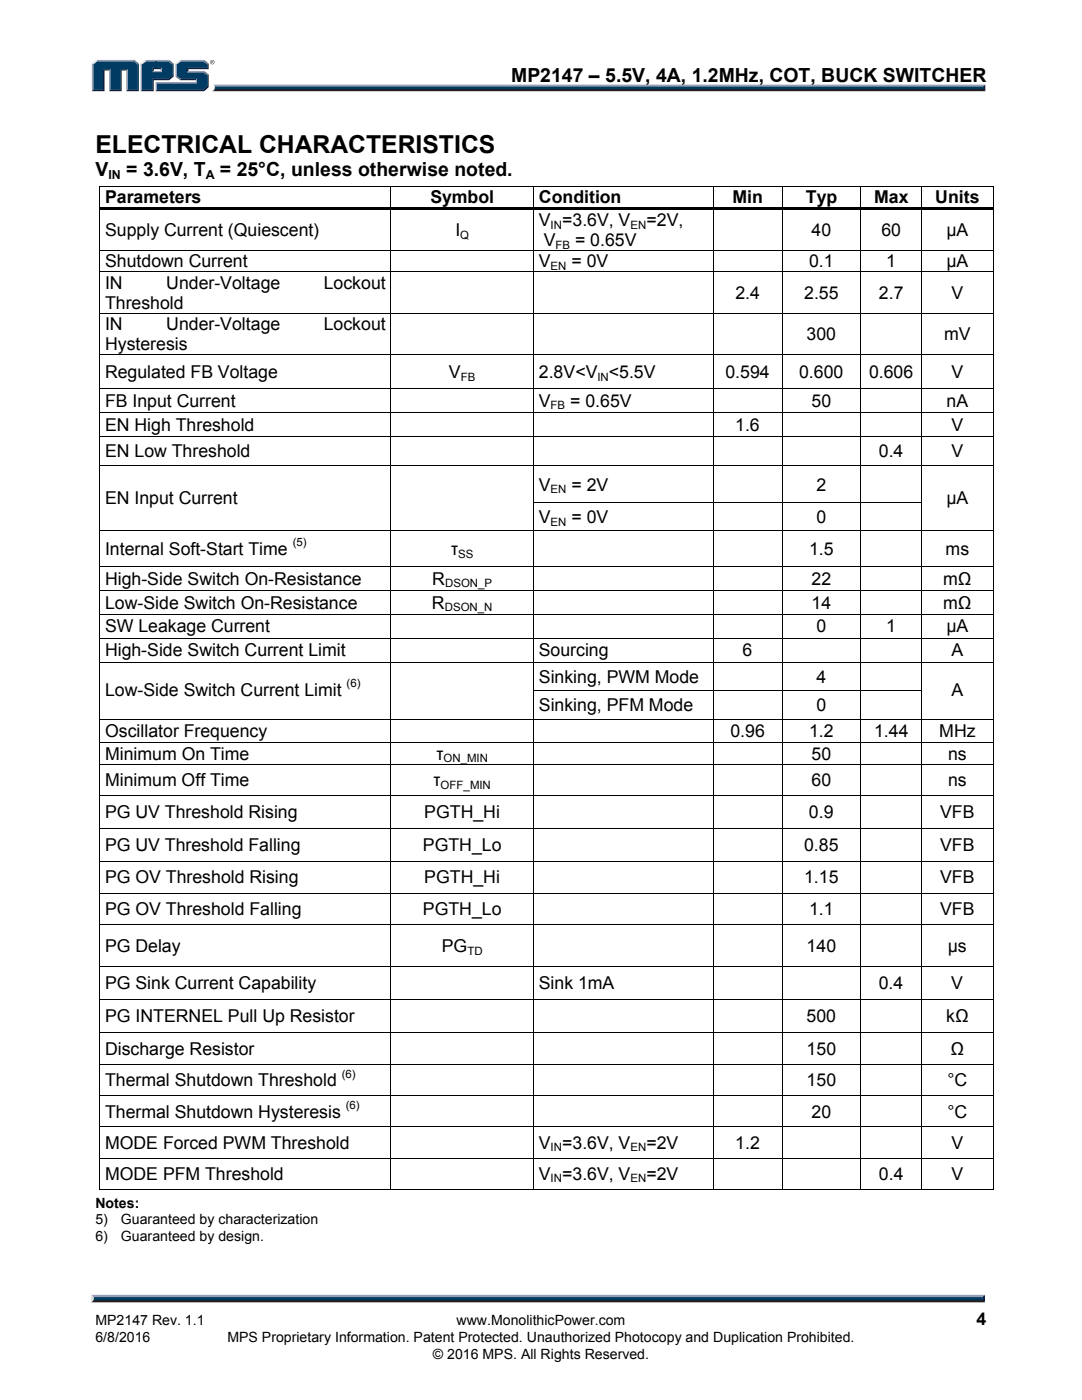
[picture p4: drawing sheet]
<svg xmlns="http://www.w3.org/2000/svg" width="216mm" height="279mm" viewBox="0 0 216 279" stroke-linecap="round" stroke-linejoin="round" font-family="sans-serif">
<path d="M42.7 16.9h153.9l-.4 .7h-153.4z" fill="#94a0b9"/>
<path d="M42.8 17.6h153.4l.4 .6h-154.3l.4-.2z" fill="#231f20"/>
<path d="M196.2 17.3l.4-.4v1.3l-.4-.4z" fill="#001339"/>
<path d="M42.9 17.3h153.3v.5h-153.4z" fill="#003b63"/>
<path d="M42.7 16.9l.2 .5a.78 .78 0 0 1-.6 .8l.1-.1a1.23 1.23 0 0 0 .3-1.2z" fill="#dcddde"/>
<path d="M30.4 14.4l.3-.2h1.3l.3 .2z" fill="#94a0b9"/>
<g fill="#003b63">
<path d="M18.6 12.8l.8-.6h7.2l.8 .6v5.1h-2v-4.1h-1.4v4.1h-2v-4.1h-1.4v4.1h-2z"/>
<path d="M28.3 12.8l.8-.6h2.2v1.3h-.9v.9h1.9v-.9h-1.3v-1.3h2.6l.8 .6v2.3l-.8 .6h-3.2v2.2h-2.1z"/>
<path d="M31.3 16.6h8v-.9h-3.2l-.9-.6v-2.3l.9-.6h4.4l.9 .6v.7h-4.1v.9h3.2l.9 .6v2.2l-.9 .7h-9.2z"/>
</g>
<path d="M35.9 12.1h4.8" fill="none" stroke="#94a0b9" stroke-width=".26"/>
<path d="M35 12.7l.9-.7 .2 .2-.8 .6z" fill="#dcddde"/>
<path d="M35.1 12.7v2.6" fill="none" stroke="#94a0b9" stroke-width=".27"/>
<path d="M35 15.3l.3-.2 .8 .6-.2 .3z" fill="#547194"/>
<path d="M35.9 15.9h3.4" fill="none" stroke="#001339" stroke-width=".26"/>
<g fill="#94a0b9">
<path d="M31 16.4h8.1v-.4l.2-.3v.9h-8z"/>
<path d="M31 16.4l.3 .2v1.3l-.3 .3z"/>
</g>
<path d="M37.3 13.5h4.1v-.7l.2-.1v1.1h-4v.4l-.3 .2z" fill="#001339"/>
<path d="M37.3 14.3h3.4" fill="none" stroke="#94a0b9" stroke-width=".26"/>
<path d="M40.7 14.2l.9 .7-.2 .1-.9-.6z" fill="#547194"/>
<g fill="#001339">
<path d="M31 18.2l.3-.3h9.2l.9-.7v-2.2l.2-.1v2.5l-.9 .8z"/>
<path d="M30.4 15.7h3.2l.8-.6v-2.3l.2-.1v2.6l-.9 .7h-3v2.2h-2.6l.2-.3h2.1z"/>
</g>
<path d="M33.7 12l.9 .7-.2 .1-.8-.6z" fill="#547194"/>
<path d="M29 12.1h4.7" fill="none" stroke="#94a0b9" stroke-width=".26"/>
<path d="M28.1 12.7l.9-.7 .1 .2-.8 .6z" fill="#dcddde"/>
<path d="M28.2 12.7v5.5" fill="none" stroke="#94a0b9" stroke-width=".27"/>
<path d="M32 13.8l.3-.3v.9l-.3-.2z" fill="#94a0b9"/>
<g fill="#001339">
<path d="M30.4 13.5h1.9l-.3 .3h-1.3v.4l-.3 .2z"/>
<path d="M27.4 12.8l.3-.1v5.5h-2.5l.2-.3h2z"/>
</g>
<path d="M26.8 12l.9 .7-.3 .1-.8-.6z" fill="#547194"/>
<path d="M19.2 12.1h7.6" fill="none" stroke="#94a0b9" stroke-width=".26"/>
<path d="M18.3 12.7l.9-.7 .2 .2-.8 .6z" fill="#dcddde"/>
<path d="M18.5 12.7v5.5" fill="none" stroke="#94a0b9" stroke-width=".27"/>
<path d="M20.6 13.8h1.4l-.2 .3h-.9v4.1h-2.6l.3-.3h2z" fill="#001339"/>
<path d="M21.9 13.8v4.4" fill="none" stroke="#94a0b9" stroke-width=".27"/>
<path d="M24 13.8h1.4l-.2 .3h-.9v4.1h-2.5l.2-.3h2z" fill="#001339"/>
<path d="M25.3 13.8v4.4" fill="none" stroke="#94a0b9" stroke-width=".27"/>
<path d="M40.7 12l.9 .7-.2 .1-.9-.6z" fill="#547194"/>
<g fill="#231f20">
<path d="M18.7 259.2h177.4l.4 .7h-178.3z"/>
<path d="M41.9 12.4a.45 .45 0 0 1 .9 0 .45 .45 0 0 1-.9 0zM42 12.4a.37 .37 0 0 0 .7 0 .37 .37 0 0 0-.7 0zM42.2 12.2h.3l.1 .5-.3-.3-.1 .3zM42.3 12.2v.2h.1z"/>
</g>
<path d="M18.3 258.4h178.2l-.4 .8h-177.4z" fill="#94a0b9"/>
<path d="M196.5 258.4v1.5l-.4-.4v-.6z" fill="#001339"/>
<path d="M18.7 258.9h177.4v.6h-177.4z" fill="#003b63"/>
<path d="M18.2 258.4l.5 .5v.5l-.5 .5z" fill="#dcddde"/>
<path d="M19.9 37.1h.1v.1h-.1zM198.1 37.1h.1v.1h-.1zM19.9 41.3h178.3v.5h-178.3zM19.9 100.3h.1v.2h-.1zM77.9 100.3h.2v.2h-.2zM198.1 100.3h.1v.2h-.1zM19.9 137.8h.1v.1h-.1zM77.9 137.8h.2v.1h-.2zM198.1 137.8h.1v.1h-.1zM198.1 237.3h.1v.1h-.1z" fill="#000"/>
<g fill="none" stroke="#000" stroke-width=".2">
<path d="M19.9 37.1h178.3M19.9 37.2v4.1M78 37.2v4.1M106.5 37.2v4.1M142.3 37.2v4.1M156.1 37.2v4.1M171.7 37.2v4.1M183.9 37.2v4.1M198.2 37.2v4.1M19.9 50h178.3M19.9 54.3h178.3M19.9 41.8v8.1"/>
<path d="M19.9 50.1v4.1M19.9 54.3v8.2M78 41.8v8.1M78 50.1v4.1M78 54.3v8.2M106.5 41.8v8.1M106.5 50.1v4.1M106.5 54.3v8.2M142.3 41.8v8.1M142.3 50.1v4.1M142.3 54.3v8.2M156.1 41.8v8.1"/>
<path d="M156.1 50.1v4.1M156.1 54.3v8.2M171.7 41.8v8.1M171.7 50.1v4.1M171.7 54.3v8.2M183.9 41.8v8.1M183.9 50.1v4.1M183.9 54.3v8.2M198.2 41.8v8.1M198.2 50.1v4.1M198.2 54.3v8.2M19.9 62.5h178.3"/>
<path d="M19.9 70.8h178.3M19.9 77.6h178.3M19.9 62.6v8.1M19.9 70.9v6.6M19.9 77.7v4.6M78 62.6v8.1M78 70.9v6.6M78 77.7v4.6M106.5 62.6v8.1M106.5 70.9v6.6M106.5 77.7v4.6M142.3 62.6v8.1"/>
<path d="M142.3 70.9v6.6M142.3 77.7v4.6M156.1 62.6v8.1M156.1 70.9v6.6M156.1 77.7v4.6M171.7 62.6v8.1M171.7 70.9v6.6M171.7 77.7v4.6M183.9 62.6v8.1M183.9 70.9v6.6M183.9 77.7v4.6M198.2 62.6v8.1"/>
<path d="M198.2 70.9v6.6M198.2 77.7v4.6M19.9 82.3h178.3M19.9 87.1h178.3M19.9 93h178.3M19.9 82.4v4.6M19.9 87.2v5.7M19.9 93v7.3M78 82.4v4.6M78 87.2v5.7M78 93v7.3M106.5 82.4v4.6"/>
<path d="M106.5 87.2v5.7M106.5 93v7.3M142.3 82.4v4.6M142.3 87.2v5.7M142.3 93v7.3M156.1 82.4v4.6M156.1 87.2v5.7M156.1 93v7.3M171.7 82.4v4.6M171.7 87.2v5.7M171.7 93v7.3M183.9 82.4v4.6"/>
<path d="M183.9 87.2v5.7M183.9 93v7.3M198.2 82.4v4.6M198.2 87.2v5.7M198.2 93v7.3M19.9 106h178.3M19.9 113.1h178.3M19.9 117.9h178.3M19.9 100.5v5.4M19.9 106v7M19.9 113.2v4.6M19.9 117.9v4.6"/>
<path d="M78 100.5v5.4M78 106v7M78 113.2v4.6M78 117.9v4.6M106.4 100.4h77.6M106.5 100.5v5.4M106.5 106v7M106.5 113.2v4.6M106.5 117.9v4.6M142.3 100.5v5.4M142.3 106v7M142.3 113.2v4.6"/>
<path d="M142.3 117.9v4.6M156.1 100.5v5.4M156.1 106v7M156.1 113.2v4.6M156.1 117.9v4.6M171.7 100.5v5.4M171.7 106v7M171.7 113.2v4.6M171.7 117.9v4.6M183.9 100.5v5.4M183.9 106v7M183.9 113.2v4.6"/>
<path d="M183.9 117.9v4.6M198.2 100.5v5.4M198.2 106v7M198.2 113.2v4.6M198.2 117.9v4.6M19.9 122.6h178.3M19.9 127.4h178.3M19.9 132.1h178.3M19.9 122.7v4.6M19.9 127.5v4.6M19.9 132.2v5.6M19.9 137.9v5.5"/>
<path d="M78 122.7v4.6M78 127.5v4.6M78 132.2v5.6M78 137.9v5.5M106.4 137.8h77.6M106.5 122.7v4.6M106.5 127.5v4.6M106.5 132.2v5.6M106.5 137.9v5.5M142.3 122.7v4.6M142.3 127.5v4.6M142.3 132.2v5.6"/>
<path d="M142.3 137.9v5.5M156.1 122.7v4.6M156.1 127.5v4.6M156.1 132.2v5.6M156.1 137.9v5.5M171.7 122.7v4.6M171.7 127.5v4.6M171.7 132.2v5.6M171.7 137.9v5.5M183.9 122.7v4.6M183.9 127.5v4.6M183.9 132.2v5.6"/>
<path d="M183.9 137.9v5.5M198.2 122.7v4.6M198.2 127.5v4.6M198.2 132.2v5.6M198.2 137.9v5.5M19.9 143.5h178.3M19.9 148.3h178.3M19.9 152.5h178.3M19.9 158.8h178.3M19.9 143.6v4.6M19.9 148.4v4M19.9 152.6v6.2"/>
<path d="M19.9 158.9v6.3M78 143.6v4.6M78 148.4v4M78 152.6v6.2M78 158.9v6.3M106.5 143.6v4.6M106.5 148.4v4M106.5 152.6v6.2M106.5 158.9v6.3M142.3 143.6v4.6M142.3 148.4v4M142.3 152.6v6.2"/>
<path d="M142.3 158.9v6.3M156.1 143.6v4.6M156.1 148.4v4M156.1 152.6v6.2M156.1 158.9v6.3M171.7 143.6v4.6M171.7 148.4v4M171.7 152.6v6.2M171.7 158.9v6.3M183.9 143.6v4.6M183.9 148.4v4M183.9 152.6v6.2"/>
<path d="M183.9 158.9v6.3M198.2 143.6v4.6M198.2 148.4v4M198.2 152.6v6.2M198.2 158.9v6.3M19.9 165.3h178.3M19.9 171.9h178.3M19.9 178.4h178.3M19.9 165.4v6.4M19.9 171.9v6.4M19.9 178.4v6.1M78 165.4v6.4"/>
<path d="M78 171.9v6.4M78 178.4v6.1M106.5 165.4v6.4M106.5 171.9v6.4M106.5 178.4v6.1M142.3 165.4v6.4M142.3 171.9v6.4M142.3 178.4v6.1M156.1 165.4v6.4M156.1 171.9v6.4M156.1 178.4v6.1M171.7 165.4v6.4"/>
<path d="M171.7 171.9v6.4M171.7 178.4v6.1M183.9 165.4v6.4M183.9 171.9v6.4M183.9 178.4v6.1M198.2 165.4v6.4M198.2 171.9v6.4M198.2 178.4v6.1M19.9 184.6h178.3M19.9 193h178.3M19.9 199.5h178.3M19.9 184.7v8.2"/>
<path d="M19.9 193.1v6.3M19.9 199.6v6.3M78 184.7v8.2M78 193.1v6.3M78 199.6v6.3M106.5 184.7v8.2M106.5 193.1v6.3M106.5 199.6v6.3M142.3 184.7v8.2M142.3 193.1v6.3M142.3 199.6v6.3M156.1 184.7v8.2"/>
<path d="M156.1 193.1v6.3M156.1 199.6v6.3M171.7 184.7v8.2M171.7 193.1v6.3M171.7 199.6v6.3M183.9 184.7v8.2M183.9 193.1v6.3M183.9 199.6v6.3M198.2 184.7v8.2M198.2 193.1v6.3M198.2 199.6v6.3M19.9 206h178.3"/>
<path d="M19.9 212.5h178.3M19.9 218.7h178.3M19.9 206.1v6.3M19.9 212.6v6M19.9 218.8v6M78 206.1v6.3M78 212.6v6M78 218.8v6M106.5 206.1v6.3M106.5 212.6v6M106.5 218.8v6M142.3 206.1v6.3"/>
<path d="M142.3 212.6v6M142.3 218.8v6M156.1 206.1v6.3M156.1 212.6v6M156.1 218.8v6M171.7 206.1v6.3M171.7 212.6v6M171.7 218.8v6M183.9 206.1v6.3M183.9 212.6v6M183.9 218.8v6M198.2 206.1v6.3"/>
<path d="M198.2 212.6v6M198.2 218.8v6M19.9 224.9h178.3M19.9 231.1h178.3M19.9 237.3h58M19.9 225v6.1M19.9 231.2v6.2M78 225v6.1M78 231.2v6.2M78.1 237.3h28.3M106.5 225v6.1M106.5 231.2v6.2"/>
<path d="M106.6 237.3h35.6M142.3 225v6.1M142.3 231.2v6.2M142.4 237.3h13.6M156.1 225v6.1M156.1 231.2v6.2M156.1 237.3h15.5M171.7 225v6.1M171.7 231.2v6.2M171.8 237.3h12.1M183.9 225v6.1M183.9 231.2v6.2"/>
<path d="M184 237.3h14.1M198.2 225v6.1M198.2 231.2v6.2"/>
</g>
<text font-size="4.9" x="19" y="30.5">ELECTRICAL CHARACTERISTICS</text>
<g font-size="3.9">
<text x="102" y="16.3">MP2147 – 5.5V, 4A, 1.2MHz, COT, BUCK SWITCHER</text>
<text x="19" y="35.2">V</text>
<text x="25.2" y="35.2">= 3.6V, T</text>
<text x="43.9" y="35.2">= 25°C, unless otherwise noted.</text>
</g>
<g font-size="3.5">
<text x="21" y="40.5">Parameters</text>
<text x="85.9" y="40.5">Symbol</text>
<text x="107.5" y="40.5">Condition</text>
<text x="146.1" y="40.5">Min</text>
<text x="160.8" y="40.5">Typ</text>
<text x="174.4" y="40.5">Max</text>
<text x="186.6" y="40.5">Units</text>
<text x="21" y="47.1">Supply Current (Quiescent)</text>
<text x="90.9" y="47.1">I</text>
<text x="107.5" y="45.1">V =3.6V, V</text>
<text x="129" y="45.1">=2V,</text>
<text x="161.9" y="47.1">40</text>
<text x="175.9" y="47.1">60</text>
<text x="188.8" y="47.1">μA</text>
<text x="21" y="53.4">Shutdown Current</text>
<text x="107.5" y="53.4">V</text>
<text x="108.5" y="49.1">V</text>
<text x="114" y="53.4">= 0V</text>
<text x="114.7" y="49.1">= 0.65V</text>
<text x="161.4" y="53.4">0.1</text>
<text x="176.9" y="53.4">1</text>
<text x="188.8" y="53.4">μA</text>
<text x="21" y="57.6">IN</text>
<text x="33.2" y="57.6">Under-Voltage</text>
<text x="64.6" y="57.6">Lockout</text>
<text x="146.7" y="59.6">2.4</text>
<text x="160.5" y="59.6">2.55</text>
<text x="175.4" y="59.6">2.7</text>
<text x="189.9" y="59.6">V</text>
<text x="21" y="61.7">Threshold</text>
<text x="21" y="65.9">IN</text>
<text x="33.2" y="65.9">Under-Voltage</text>
<text x="64.6" y="65.9">Lockout</text>
<text x="21" y="69.9">Hysteresis</text>
<text x="161" y="67.9">300</text>
<text x="188.4" y="67.9">mV</text>
<text x="21" y="75.4">Regulated FB Voltage</text>
<text x="89.6" y="75.4">V</text>
<text x="107.5" y="75.4">2.8V&lt;V &lt;5.5V</text>
<text x="144.8" y="75.4">0.594</text>
<text x="159.5" y="75.4">0.600</text>
<text x="173.4" y="75.4">0.606</text>
<text x="189.8" y="75.4">V</text>
<text x="21" y="81.2">FB Input Current</text>
<text x="107.5" y="81.2">V</text>
<text x="113.8" y="81.2">= 0.65V</text>
<text x="161.9" y="81.2">50</text>
<text x="188.9" y="81.2">nA</text>
<text x="21" y="85.9">EN High Threshold</text>
<text x="146.7" y="85.9">1.6</text>
<text x="189.8" y="85.9">V</text>
<text x="21" y="91.2">EN Low Threshold</text>
<text x="175.4" y="91.2">0.4</text>
<text x="189.8" y="91.2">V</text>
<text x="21" y="100.6">EN Input Current</text>
<text x="107.5" y="97.9">V</text>
<text x="114" y="97.9">= 2V</text>
<text x="162.9" y="97.9">2</text>
<text x="188.8" y="100.6">μA</text>
<text x="107.5" y="104.4">V</text>
<text x="114" y="104.4">= 0V</text>
<text x="162.9" y="104.4">0</text>
<text x="21" y="110.7">Internal Soft-Start Time</text>
<text x="90" y="110.7">τ</text>
<text x="161.4" y="110.7">1.5</text>
<text x="188.7" y="110.7">ms</text>
<text x="21" y="116.7">High-Side Switch On-Resistance</text>
<text x="86.2" y="116.7">R</text>
<text x="161.9" y="116.7">22</text>
<text x="188.2" y="116.7">mΩ</text>
<text x="21" y="121.5">Low-Side Switch On-Resistance</text>
<text x="86.2" y="121.5">R</text>
<text x="161.9" y="121.5">14</text>
<text x="188.2" y="121.5">mΩ</text>
<text x="21" y="126.2">SW Leakage Current</text>
<text x="21" y="131">High-Side Switch Current Limit</text>
<text x="107.5" y="131">Sourcing</text>
<text x="148.2" y="131">6</text>
<text x="162.9" y="126.2">0</text>
<text x="176.8" y="126.2">1</text>
<text x="188.8" y="126.2">μA</text>
<text x="189.8" y="131">A</text>
<text x="107.5" y="136.2">Sinking, PWM Mode</text>
<text x="162.9" y="136.2">4</text>
<text x="21" y="139">Low-Side Switch Current Limit</text>
<text x="107.5" y="141.9">Sinking, PFM Mode</text>
<text x="162.9" y="141.9">0</text>
<text x="189.9" y="139">A</text>
<text x="21" y="147.1">Oscillator Frequency</text>
<text x="145.7" y="147.1">0.96</text>
<text x="161.5" y="147.1">1.2</text>
<text x="174.4" y="147.1">1.44</text>
<text x="187.4" y="147.1">MHz</text>
<text x="21" y="151.6">Minimum On Time</text>
<text x="87.1" y="151.6">τ</text>
<text x="161.9" y="151.6">50</text>
<text x="189.2" y="151.6">ns</text>
<text x="21" y="156.9">Minimum Off Time</text>
<text x="86.5" y="156.9">τ</text>
<text x="161.9" y="156.9">60</text>
<text x="189.2" y="156.9">ns</text>
<text x="21" y="163.3">PG UV Threshold Rising</text>
<text x="84.7" y="163.3">PGTH_Hi</text>
<text x="161.4" y="163.3">0.9</text>
<text x="187.6" y="163.3">VFB</text>
<text x="21" y="169.8">PG UV Threshold Falling</text>
<text x="84.4" y="169.8">PGTH_Lo</text>
<text x="160.5" y="169.8">0.85</text>
<text x="187.6" y="169.8">VFB</text>
<text x="21" y="176.3">PG OV Threshold Rising</text>
<text x="84.7" y="176.3">PGTH_Hi</text>
<text x="160.4" y="176.3">1.15</text>
<text x="187.6" y="176.3">VFB</text>
<text x="21" y="182.7">PG OV Threshold Falling</text>
<text x="84.4" y="182.7">PGTH_Lo</text>
<text x="161.4" y="182.7">1.1</text>
<text x="187.6" y="182.7">VFB</text>
<text x="21" y="190">PG Delay</text>
<text x="88.1" y="190">PG</text>
<text x="161" y="190">140</text>
<text x="189.1" y="190">μs</text>
<text x="21" y="197.4">PG Sink Current Capability</text>
<text x="107.5" y="197.4">Sink 1mA</text>
<text x="175.4" y="197.4">0.4</text>
<text x="189.8" y="197.4">V</text>
<text x="21" y="204">PG INTERNEL Pull Up Resistor</text>
<text x="160.9" y="204">500</text>
<text x="188.8" y="204">kΩ</text>
<text x="21" y="210.5">Discharge Resistor</text>
<text x="161" y="210.5">150</text>
<text x="189.7" y="210.5">Ω</text>
<text x="21" y="216.8">Thermal Shutdown Threshold</text>
<text x="161" y="216.8">150</text>
<text x="189" y="216.8">°C</text>
<text x="21" y="223">Thermal Shutdown Hysteresis</text>
<text x="161.9" y="223">20</text>
<text x="189" y="223">°C</text>
<text x="21" y="229.2">MODE Forced PWM Threshold</text>
<text x="107.5" y="229.2">V =3.6V, V</text>
<text x="129" y="229.2">=2V</text>
<text x="146.7" y="229.2">1.2</text>
<text x="189.9" y="229.2">V</text>
<text x="21" y="235.5">MODE PFM Threshold</text>
<text x="107.5" y="235.5">V =3.6V, V</text>
<text x="129" y="235.5">=2V</text>
<text x="175.4" y="235.5">0.4</text>
<text x="189.9" y="235.5">V</text>
<text x="194.9" y="264.5">4</text>
</g>
<g font-size="2.8">
<text x="19" y="241.1">Notes:</text>
<text x="19" y="244.3">5)</text>
<text x="24.1" y="244.3">Guaranteed by characterization</text>
<text x="19" y="247.6">6)</text>
<text x="24.1" y="247.6">Guaranteed by design.</text>
<text x="19" y="267.9">6/8/2016</text>
<text x="19" y="264.5">MP2147 Rev. 1.1</text>
<text x="45.4" y="267.9">MPS Proprietary Information. Patent Protected. Unauthorized Photocopy and Duplication Prohibited.</text>
<text x="91.1" y="264.5">www.MonolithicPower.com</text>
<text x="86.4" y="271.1">© 2016 MPS. All Rights Reserved.</text>
</g>
<g font-size="2.5">
<text x="21.6" y="35.7">IN</text>
<text x="41.1" y="35.7">A</text>
</g>
<g font-size="2.3">
<text x="91.8" y="47.6">Q</text>
<text x="109.9" y="45.6">IN</text>
<text x="125.8" y="45.6">EN</text>
<text x="109.9" y="53.9">EN</text>
<text x="110.8" y="49.7">FB</text>
<text x="91.9" y="75.9">FB</text>
<text x="119.2" y="75.9">IN</text>
<text x="109.9" y="81.7">FB</text>
<text x="109.9" y="98.4">EN</text>
<text x="109.9" y="104.9">EN</text>
<text x="58.4" y="109">(5)</text>
<text x="91.4" y="111.3">SS</text>
<text x="88.8" y="117.2">DSON_P</text>
<text x="88.8" y="122">DSON_N</text>
<text x="69.2" y="137.2">(6)</text>
<text x="88.5" y="152.1">ON_MIN</text>
<text x="87.9" y="157.4">OFF_MIN</text>
<text x="93.3" y="190.5">TD</text>
<text x="68.2" y="215.1">(6)</text>
<text x="69" y="221.3">(6)</text>
<text x="109.9" y="229.8">IN</text>
<text x="125.8" y="229.8">EN</text>
<text x="109.9" y="236">IN</text>
<text x="125.8" y="236">EN</text>
</g>
</svg>
